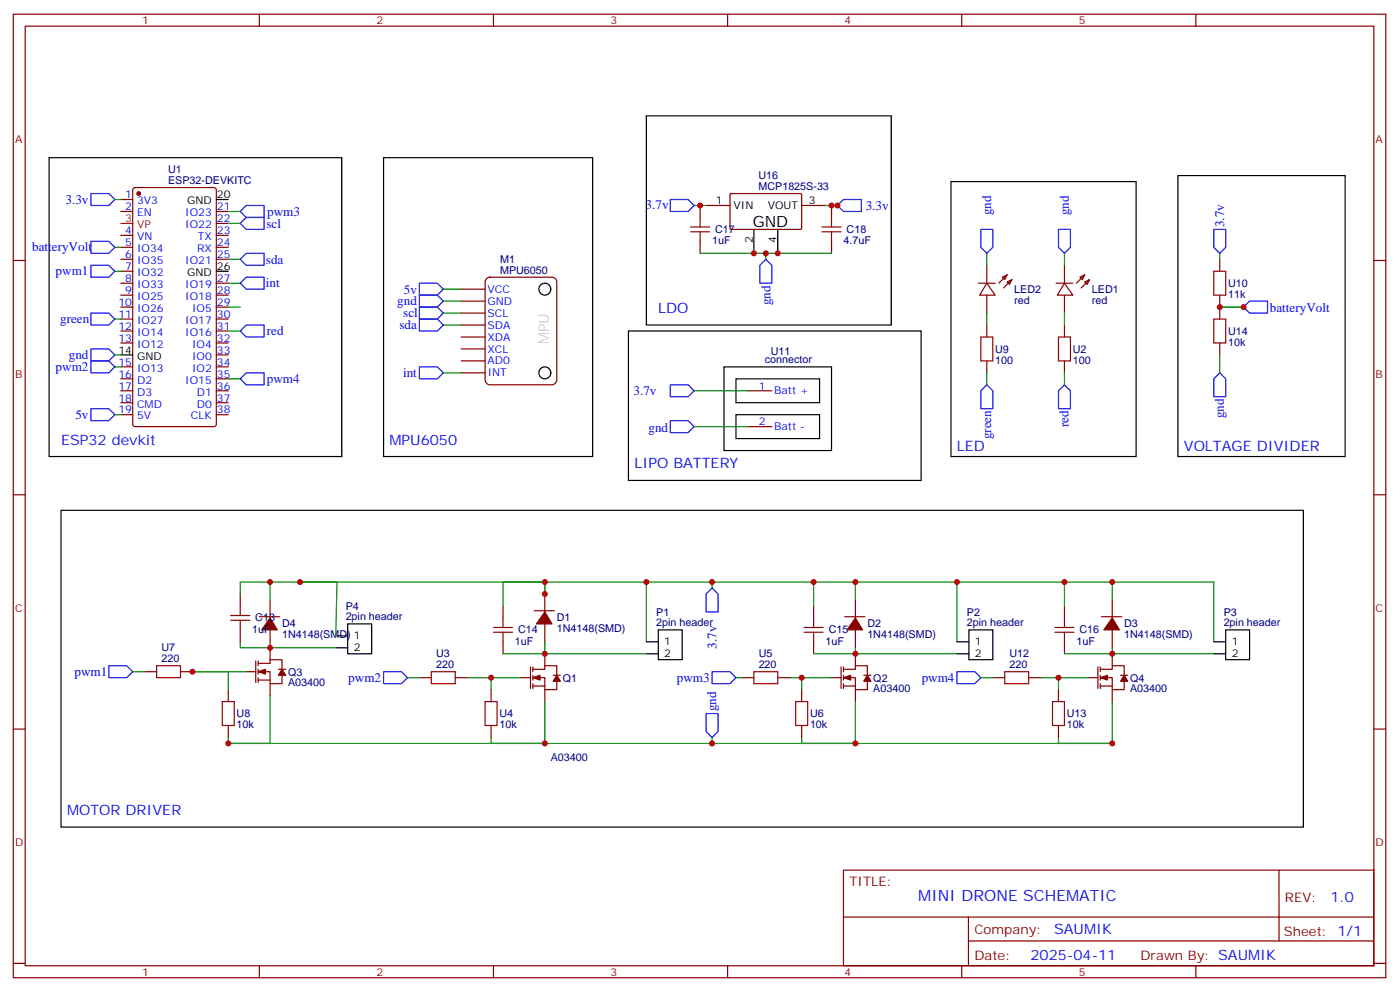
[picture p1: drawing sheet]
<svg xmlns="http://www.w3.org/2000/svg" width="413mm" height="292mm" viewBox="0 0 413 292" stroke-linecap="round" stroke-linejoin="round" font-family="sans-serif">
<g fill="none" stroke="#870000" stroke-width=".35">
<path d="M3.9 4.2h405.4v284.3h-405.4zM7.4 7.7h398.3v277.3h-398.3zM76.6 4.2v3.5M145.7 4.2v3.5M214.9 4.2v3.5M284 4.2v3.5M353.2 4.2v3.5M35.7 58.9h3.5M39.4 55.6l.5-.2h23.3l.6 .4 .1 69.4-.5 .7h-23.5l-.7-.5v-69.3zM215.6 57.3l.3-.2 20.7 .1 .1 .3v10l-.3 .2-20.6-.1-.2-.3zM3.9 76.9h3.5M35.7 62.4h3.5"/>
<path d="M35.7 69.5h3.5M35.7 73h3.5M35.7 76.5h3.5M63.9 62.4h3.5M63.9 69.5h3.5M63.9 73h3.5M63.9 76.5h3.5M63.9 65.9h3.5M206.8 60.6v3.6M206.8 71.2v3.6M208.5 60.6h7.1M236.7 60.6h7.1"/>
<path d="M245.6 60.6v3.6M245.6 71.2v3.6M291.4 78.3v5.3M314.4 78.3v5.3M360.2 76.5v3.5M405.7 76.9h3.6M35.7 80h3.5M35.7 83.6h3.5M35.7 87.1h3.5M35.7 90.6h3.5M35.7 94.2h3.5M35.7 97.7h3.5"/>
<path d="M63.9 83.6h3.5M63.9 87.1h3.5M63.9 90.6h3.5M63.9 94.2h3.5M63.9 97.7h3.5M136.2 85.3h7.1M136.2 88.9h7.1M136.2 92.4h7.1M136.2 95.9h7.1M136.2 99.4h7.1M289 83.6h4.9M291.4 83.6l2.5 3.5h-4.6z"/>
<path d="M291.4 87.1v5.3M291.4 95.9v3.5M296 81.8l1.4-.7-.7 1.4zM297.4 83.2l1.4-.7-.7 1.4zM297.4 81.1l-2.4 2.5M298.8 82.5l-2.4 2.5M311.9 83.6h4.9M314.4 83.6l2.4 3.5h-4.6zM314.4 87.1v5.3M314.4 95.9v3.5M318.9 81.8l1.5-.7-.7 1.4zM320.4 83.2l1.4-.7-.7 1.4z"/>
<path d="M320.4 81.1l-2.5 2.5M321.8 82.5l-2.5 2.5M360.2 87.1v7.1M35.7 101.2h3.5M35.7 108.3h3.5M35.7 111.8h3.5M35.7 115.3h3.5M35.7 118.9h3.5M63.9 101.2h3.5M63.9 108.3h3.5M63.9 111.8h3.5M63.9 115.3h3.5"/>
<path d="M63.9 118.9h3.5M63.9 104.7h3.5M136.2 103h7.1M136.2 106.5h7.1M136.2 110h7.1M220.9 115.3h7M291.4 106.5v3.5M314.4 106.5v3.5M360.2 101.2v3.5M35.7 122.4h3.5M63.9 122.4h3.5M220.9 125.9h7"/>
<path d="M3.9 146h3.5M405.7 146h3.6M70.9 175.3v3.5M79.8 177.1v5.3M148.6 178.8v3.6M160.9 175.3v5.3M240.3 178.8v3.6M252.6 177.1v5.3M314.4 178.8v3.6M328.5 177.1v5.3M42.7 198.2h3.5M53.3 198.2h3.5"/>
<path d="M70.9 185.9v3.5M72.7 198.2h2.8M75.5 195.1v6.3M76.2 198.2h3.6v3.6h3.5v-2.5M76.2 195.8h3.6v-1.1h3.5v2.8M76.2 195.1v1.4M76.2 197.5v1.4M76.2 200v1.4M76.6 182h6M79.8 185.9v8.8M82.2 197.5h2.1M123.9 200h3.5"/>
<path d="M134.4 200h3.6M148.6 189.4v3.5M153.8 200h2.9M156.7 196.8v6.4M157.4 200h3.5v3.5h3.5v-2.5M157.4 197.5h3.5v-1h3.5v2.8M157.4 196.8v1.4M157.4 199.3v1.4M157.7 180.2h6M160.9 184.1v5.3M160.9 192.9v3.6M163.4 199.3h2.1"/>
<path d="M219.1 200h3.5M229.7 200h3.5M240.3 189.4v3.5M245.6 200h2.8M248.4 196.8v6.4M249.1 200h3.5v3.5h3.6v-2.5M249.1 197.5h3.5v-1h3.6v2.8M249.1 196.8v1.4M249.1 199.3v1.4M249.4 182h6M252.6 185.9v5.3M252.6 192.9v3.6"/>
<path d="M255.1 199.3h2.1M293.2 200h3.5M303.8 200h3.5M314.4 189.4v3.5M321.4 200h2.8M324.2 196.8v6.4M324.9 200h3.6v3.5h3.5v-2.5M324.9 197.5h3.6v-1h3.5v2.8M324.9 196.8v1.4M324.9 199.3v1.4M325.3 182h6M328.5 185.9v5.3"/>
<path d="M328.5 192.9v3.6M330.9 199.3h2.2M3.9 215.2h3.5M67.4 203.5v3.5M67.4 214.1v3.5M76.2 200.7h3.6M79.8 201.8v3.5M145 203.5v3.5M145 214.1v3.5M157.4 201.8v1.4M157.4 202.5h3.5M160.9 203.5v3.5"/>
<path d="M236.7 203.5v3.5M236.7 214.1v3.5M249.1 202.5h3.5M249.1 201.8v1.4M252.6 203.5v3.5M312.6 203.5v3.5M312.6 214.1v3.5M324.9 202.5h3.6M324.9 201.8v1.4M328.5 203.5v3.5M405.7 215.2h3.6M249.1 256.8h156.6v28.2h-156.6z"/>
<path d="M377.7 256.8v20.9M249.1 270.6h156.5M286 277.7h119.6M286 270.6v14.1M3.9 284.3h3.5M76.6 285v3.5M145.7 285v3.5M214.9 285v3.5M284 285v3.5M353.2 285v3.5M405.7 284.3h3.6"/>
</g>
<g fill="#870000" stroke="#870000" stroke-width=".35">
<path d="M79.8 182.4l2.1 3.5h-4.6z"/>
<path d="M83.3 197.5l1 1.8h-2.1z"/>
<path d="M76.2 198.2l2.2-.7v1.4z"/>
<path d="M164.4 199.3l1.1 1.7h-2.1z"/>
<path d="M157.4 200l2.1-.7v1.4z"/>
<path d="M160.9 180.6l2.1 3.5h-4.6z"/>
<path d="M256.2 199.3l1 1.7h-2.1z"/>
<path d="M249.1 200l2.1-.7v1.4z"/>
<path d="M252.6 182.4l2.1 3.5h-4.5z"/>
<path d="M332 199.3l1.1 1.7h-2.2z"/>
<path d="M324.9 200l2.2-.7v1.4z"/>
<path d="M328.5 182.4l2.1 3.5h-4.6z"/>
<circle cx="41" cy="57.1" r=".53"/>
</g>
<path d="M35.7 65.9h3.5" fill="none" stroke="#f00" stroke-width=".35"/>
<g fill="none" stroke="#000" stroke-width=".35">
<path d="M190.9 34.2h72.3v61.7h-72.3zM14.5 46.5h86.4v88.2h-86.4zM63.9 58.9h3.5M113.3 46.5h61.7v88.2h-61.7zM280.8 53.6h54.7v81.1h-54.7zM347.9 51.8h49.4v82.9h-49.4zM222.6 67.7v7.1M229.7 67.7v7.1M63.9 80h3.5M185.6 97.7h86.4v44.1h-86.4zM35.7 104.7h3.5M213.8 108.3h31.8v24.7h-31.8z"/>
<path d="M217.3 111.8h24.7v7.1h-24.7zM217.3 122.4h24.7v7h-24.7zM18 150.6h366.9v93.5h-366.9zM99.2 187.6h3.5M99.2 191.2h3.5M102.7 184.1h7v8.8h-7zM190.9 189.4h3.5M190.9 192.9h3.5M194.4 185.9h7.1v8.8h-7.1zM282.6 189.4h3.5M282.6 192.9h3.5M286.1 185.9h7.1v8.8h-7.1z"/>
<path d="M358.5 189.4h3.5M358.5 192.9h3.5M362 185.9h7v8.8h-7z"/>
<circle cx="160.9" cy="85.3" r="1.76"/>
<circle cx="160.9" cy="110" r="1.76"/>
</g>
<g fill="none" stroke="#a10000" stroke-width=".35">
<path d="M203.9 68.4h5.7M203.9 67h5.7M206.8 64.2v2.8M206.8 68.4v2.8M242.7 68.4h5.7M242.7 67h5.7M245.6 64.2v2.8M245.6 68.4v2.8M289.7 99.4h3.5v7.1h-3.5zM312.6 99.4h3.5v7.1h-3.5zM358.5 80h3.5v7.1h-3.5zM358.5 94.2h3.5v7h-3.5z"/>
<path d="M70.9 178.8v2.8M46.2 196.5h7.1v3.5h-7.1zM68.1 183.1h5.7M68.1 181.6h5.7M70.9 183.1v2.8M127.4 198.2h7v3.6h-7zM145.7 186.6h5.7M145.7 185.2h5.7M148.6 182.4v2.8M148.6 186.6v2.8M222.6 198.2h7.1v3.6h-7.1zM237.5 186.6h5.6"/>
<path d="M237.5 185.2h5.6M240.3 182.4v2.8M240.3 186.6v2.8M296.7 198.2h7.1v3.6h-7.1zM311.5 186.6h5.7M311.5 185.2h5.7M314.4 182.4v2.8M314.4 186.6v2.8M65.7 207h3.5v7.1h-3.5zM143.3 207h3.5v7.1h-3.5zM235 207h3.5v7.1h-3.5zM310.8 207h3.6v7.1h-3.6z"/>
</g>
<g fill="none" stroke="#00f" stroke-width=".35">
<path d="M26.8 57.1h5.3l1.8 1.8-1.8 1.7h-5.3zM197.9 58.9h5.3l1.8 1.7-1.8 1.8h-5.3zM26.8 78.3h5.3l1.8 1.7-1.8 1.8h-5.3zM26.8 71.2h5.3l1.8 1.8-1.8 1.8h-5.3zM70.9 65.9l1.8-1.7h5.3v3.5h-5.3zM70.9 76.5l1.8-1.7h5.3v3.5h-5.3zM70.9 62.4l1.8-1.8h5.3v3.6h-5.3zM226.2 76.5l1.7 1.8v5.3h-3.5v-5.3zM247.3 60.6l1.8-1.7h5.3v3.5h-5.3zM289.7 67.7h3.5v5.3l-1.8 1.8-1.7-1.8zM312.6 67.7h3.5v5.3l-1.7 1.8-1.8-1.8zM358.5 67.7h3.5v5.3l-1.8 1.8-1.7-1.8z"/>
<path d="M26.8 92.4h5.3l1.8 1.8-1.8 1.7h-5.3zM70.9 97.7l1.8-1.8h5.3v3.5h-5.3zM70.9 83.6l1.8-1.8h5.3v3.5h-5.3zM123.9 83.6h5.3l1.7 1.7-1.7 1.8h-5.3zM123.9 87.1h5.3l1.7 1.8-1.7 1.7h-5.3zM123.9 94.2h5.3l1.7 1.7-1.7 1.8h-5.3zM123.9 90.6h5.3l1.7 1.8-1.7 1.8h-5.3zM369 88.9h5.3v3.5h-5.3l-1.7-1.8zM26.8 103h5.3l1.8 1.7-1.8 1.8h-5.3zM26.8 106.5h5.3l1.8 1.8-1.8 1.7h-5.3zM70.9 111.8l1.8-1.8h5.3v3.6h-5.3zM123.9 108.3h5.3l1.7 1.7-1.7 1.8h-5.3z"/>
<path d="M197.9 113.6h5.3l1.8 1.7-1.8 1.8h-5.3zM289.7 115.3l1.7-1.7 1.8 1.7v5.3h-3.5zM314.4 113.6l1.7 1.7v5.3h-3.5v-5.3zM360.2 110l1.8 1.8v5.3h-3.5v-5.3zM26.8 120.6h5.3l1.8 1.8-1.8 1.7h-5.3zM197.9 124.1h5.3l1.8 1.8-1.8 1.8h-5.3zM210.3 173.5l1.8 1.8v5.3h-3.6v-5.3zM32.1 196.5h5.3l1.8 1.7-1.8 1.8h-5.3zM113.3 198.2h5.3l1.7 1.8-1.7 1.8h-5.3zM210.3 198.2h5.3l1.7 1.8-1.7 1.8h-5.3zM282.6 198.2h5.3l1.8 1.8-1.8 1.8h-5.3zM208.5 210.6h3.6v5.3l-1.8 1.7-1.8-1.7z"/>
</g>
<g fill="none" stroke="#008700" stroke-width=".35">
<path d="M33.9 58.9h1.8M33.9 73h1.8M67.4 65.9h3.5M67.4 76.5h3.5M67.4 62.4h3.5M205 60.6h3.5M206.8 74.8h38.8M226.2 74.8v1.7M243.8 60.6h3.5M291.4 74.8v3.5M314.4 74.8v3.5M360.2 74.8v1.7"/>
<path d="M33.9 80h1.8M33.9 94.2h1.8M67.4 90.6h3.5M67.4 97.7h3.5M67.4 83.6h3.5M130.9 95.9h5.3M130.9 92.4h5.3M130.9 88.9h5.3M130.9 85.3h5.3M291.4 92.4v3.5M314.4 92.4v3.5M360.2 90.6h7.1"/>
<path d="M33.9 104.7h1.8M33.9 108.3h1.8M67.4 111.8h3.5M130.9 110h5.3M205 115.3h15.9M291.4 110v3.6M314.4 110v3.6M360.2 104.7v5.3M33.9 122.4h1.8M205 125.9h15.9M79.8 177.1v-5.3h278.7v17.6M79.8 171.8h-8.9v3.5"/>
<path d="M88.6 171.8h10.9l-.3 15.8M160.9 171.8v3.5v-3.5h-12.3v7M190.9 171.8v17.6M210.3 171.8v1.7M240.3 171.8v7M252.6 171.8v5.3M282.6 171.8v17.6M314.4 171.8v7M328.5 171.8v5.3M39.2 198.2h3.5M70.9 189.4v1.8h28.3M72.7 198.2h-15.9h10.6v5.3"/>
<path d="M120.3 200h3.6M138 200h15.8M145 200v3.5M148.6 192.9h12.3M160.9 189.4v3.5h30M217.3 200h1.8M233.2 200h12.4M236.7 200v3.5M240.3 192.9h12.3M252.6 191.2v1.7h30M289.7 200h3.5M307.3 200h14.1"/>
<path d="M312.6 200v3.5M314.4 192.9h14.1M328.5 191.2v1.7h30M67.4 217.6v1.8M67.4 219.4h261.1M79.8 205.3v14.1h-12.4M160.9 207v12.4h-15.9v-1.8M210.3 217.6v1.8M252.6 207v12.4h-15.9v-1.8M328.5 207v12.4h-15.9v-1.8"/>
</g>
<path d="M143.6 82.4l1.1-.6h18.3a1.41 1.41 0 0 1 1.4 1.4v28.9a1.51 1.51 0 0 1-1.4 1.5h-18.3a1.51 1.51 0 0 1-1.4-1.5v-28.9z" fill="none" stroke="#800000" stroke-width=".35"/>
<g fill="#c00">
<circle cx="360.2" cy="90.6" r=".88"/>
<circle cx="67.4" cy="219.4" r=".88"/>
<circle cx="160.9" cy="219.4" r=".88"/>
<circle cx="145" cy="200" r=".88"/>
<circle cx="160.9" cy="192.9" r=".88"/>
<circle cx="252.6" cy="219.4" r=".88"/>
<circle cx="236.7" cy="200" r=".88"/>
<circle cx="252.6" cy="192.9" r=".88"/>
<circle cx="312.6" cy="200" r=".88"/>
<circle cx="328.5" cy="192.9" r=".88"/>
<circle cx="160.9" cy="171.8" r=".88"/>
<circle cx="190.9" cy="171.8" r=".88"/>
<circle cx="252.6" cy="171.8" r=".88"/>
<circle cx="282.6" cy="171.8" r=".88"/>
<circle cx="328.5" cy="171.8" r=".88"/>
<circle cx="210.3" cy="171.8" r=".88"/>
<circle cx="328.5" cy="219.4" r=".88"/>
<circle cx="210.3" cy="219.4" r=".88"/>
<circle cx="160.9" cy="175.3" r=".88"/>
<circle cx="240.3" cy="171.8" r=".88"/>
<circle cx="314.4" cy="171.8" r=".88"/>
<circle cx="222.6" cy="74.8" r=".88"/>
<circle cx="229.7" cy="74.8" r=".88"/>
<circle cx="206.8" cy="60.6" r=".88"/>
<circle cx="226.2" cy="74.8" r=".88"/>
<circle cx="245.6" cy="60.6" r=".88"/>
<circle cx="247.3" cy="60.6" r=".88"/>
<circle cx="367.3" cy="90.6" r=".88"/>
<circle cx="79.8" cy="191.2" r=".88"/>
<circle cx="79.8" cy="171.8" r=".88"/>
<circle cx="56.8" cy="198.2" r=".88"/>
<circle cx="88.6" cy="171.8" r=".88"/>
</g>
<text font-size="4.6" x="222.3" y="67">GND</text>
<text font-size="4.6" fill="#00f" x="271.2" y="265.8">MINI DRONE SCHEMATIC</text>
<g font-size="4.2" fill="#00f">
<text x="194.4" y="92.4">LDO</text>
<text x="18" y="131.2">ESP32 devkit</text>
<text x="115" y="131.2">MPU6050</text>
<text x="282.6" y="133">LED</text>
<text x="349.6" y="133">VOLTAGE DIVIDER</text>
<text x="187.4" y="138.3">LIPO BATTERY</text>
<text x="19.8" y="240.6">MOTOR DRIVER</text>
<text x="392.9" y="266">1.0</text>
<text x="311.3" y="275.6">SAUMIK</text>
<text x="304.3" y="283.4">2025-04-11</text>
</g>
<text font-size="4.2" fill="#ccc" x="162" y="101.6" transform="rotate(-90 162 101.6)">MPU</text>
<g font-size="3.9" fill="#00f">
<text x="19.3" y="60.1">3.3v</text>
<text x="78.9" y="63.7">pwm3</text>
<text x="190.7" y="61.8">3.7v</text>
<text x="255.7" y="62">3.3v</text>
<text x="292.7" y="63.5" transform="rotate(-90 292.7 63.5)">gnd</text>
<text x="315.7" y="63.5" transform="rotate(-90 315.7 63.5)">gnd</text>
<text x="78.7" y="67.3">scl</text>
<text x="361.5" y="67.1" transform="rotate(-90 361.5 67.1)">3.7v</text>
<text x="9.5" y="74.2">batteryVolt</text>
<text x="78.5" y="77.9">sda</text>
<text x="16.4" y="81.3">pwm1</text>
<text x="78.5" y="84.8">int</text>
<text x="119.3" y="86.7">5v</text>
<text x="17.8" y="95.4">green</text>
<text x="117.3" y="90.1">gnd</text>
<text x="119.1" y="93.6">scl</text>
<text x="227.6" y="90.2" transform="rotate(-90 227.6 90.2)">gnd</text>
<text x="375" y="91.9">batteryVolt</text>
<text x="78.8" y="98.9">red</text>
<text x="118" y="97.2">sda</text>
<text x="20.3" y="106">gnd</text>
<text x="16.4" y="109.5">pwm2</text>
<text x="78.8" y="113.1">pwm4</text>
<text x="119" y="111.3">int</text>
<text x="187.1" y="116.6">3.7v</text>
<text x="22.3" y="123.6">5v</text>
<text x="361.4" y="123.4" transform="rotate(-90 361.4 123.4)">gnd</text>
<text x="191.5" y="127.3">gnd</text>
<text x="292.7" y="129.7" transform="rotate(-90 292.7 129.7)">green</text>
<text x="315.6" y="126.1" transform="rotate(-90 315.6 126.1)">red</text>
<text x="211.6" y="191.4" transform="rotate(-90 211.6 191.4)">3.7v</text>
<text x="22" y="199.4">pwm1</text>
<text x="102.9" y="201.2">pwm2</text>
<text x="199.9" y="201.2">pwm3</text>
<text x="272.2" y="201.2">pwm4</text>
<text x="211.5" y="209.9" transform="rotate(-90 211.5 209.9)">gnd</text>
</g>
<g font-size="3.9" fill="#800">
<text x="250.9" y="261.4">TITLE:</text>
<text x="379.5" y="266">REV:</text>
<text x="287.8" y="275.6">Company:</text>
<text x="379.1" y="276.2">Sheet: 1/1</text>
<text x="287.8" y="283.2">Date:</text>
<text x="336.8" y="283.3">Drawn By: SAUMIK</text>
</g>
<g font-size="3.2" fill="#800">
<text x="42" y="7.2">1</text>
<text x="111.2" y="7.2">2</text>
<text x="180.3" y="7.2">3</text>
<text x="249.4" y="7.2">4</text>
<text x="318.6" y="7.2">5</text>
<text x="4.4" y="42.3">A</text>
<text x="406.3" y="42.3">A</text>
<text x="4.4" y="111.4">B</text>
<text x="406.3" y="111.4">B</text>
<text x="4.4" y="180.6">C</text>
<text x="406.3" y="180.6">C</text>
<text x="4.4" y="249.7">D</text>
<text x="406.3" y="249.7">D</text>
<text x="42" y="288">1</text>
<text x="111.2" y="288">2</text>
<text x="180.3" y="288">3</text>
<text x="249.4" y="288">4</text>
<text x="318.6" y="288">5</text>
</g>
<g font-size="3.2" fill="#000080">
<text x="49.6" y="51.1">U1</text>
<text x="224" y="52.8">U16</text>
<text x="49.6" y="54.2">ESP32-DEVKITC</text>
<text x="224" y="56">MCP1825S-33</text>
<text x="211.2" y="68.6">C17</text>
<text x="250" y="68.6">C18</text>
<text x="147.7" y="77.6">M1</text>
<text x="210.3" y="72">1uF</text>
<text x="249.1" y="72">4.7uF</text>
<text x="147.7" y="80.8">MPU6050</text>
<text x="299.5" y="89.7">red</text>
<text x="299.5" y="86.5">LED2</text>
<text x="322.5" y="89.7">red</text>
<text x="322.5" y="86.5">LED1</text>
<text x="362.7" y="87.9">11k</text>
<text x="362.7" y="84.7">U10</text>
<text x="362.7" y="98.8">U14</text>
<text x="225.9" y="107.2">connector</text>
<text x="227.6" y="104.7">U11</text>
<text x="293.9" y="107.3">100</text>
<text x="293.9" y="104.1">U9</text>
<text x="316.8" y="107.3">100</text>
<text x="316.8" y="104.1">U2</text>
<text x="362.7" y="102">10k</text>
<text x="102.1" y="179.9">P4</text>
<text x="75.4" y="183.3">C13</text>
<text x="83.3" y="185.2">D4</text>
<text x="102.1" y="183.1">2pin header</text>
<text x="164.4" y="183.4">D1</text>
<text x="193.8" y="184.8">2pin header</text>
<text x="193.8" y="181.6">P1</text>
<text x="256.2" y="185.2">D2</text>
<text x="285.5" y="184.8">2pin header</text>
<text x="285.5" y="181.6">P2</text>
<text x="332" y="185.2">D3</text>
<text x="361.4" y="184.8">2pin header</text>
<text x="361.4" y="181.6">P3</text>
<text x="74.5" y="186.7">1uF</text>
<text x="83.3" y="188.3">1N4148(SMD)</text>
<text x="152.1" y="190.2">1uF</text>
<text x="153" y="186.8">C14</text>
<text x="164.4" y="186.6">1N4148(SMD)</text>
<text x="243.8" y="190.2">1uF</text>
<text x="244.7" y="186.8">C15</text>
<text x="256.2" y="188.3">1N4148(SMD)</text>
<text x="317.9" y="190.2">1uF</text>
<text x="318.8" y="186.8">C16</text>
<text x="332" y="188.3">1N4148(SMD)</text>
<text x="47.7" y="195.4">220</text>
<text x="47.7" y="192.2">U7</text>
<text x="128.8" y="197.2">220</text>
<text x="128.8" y="194">U3</text>
<text x="224.1" y="197.2">220</text>
<text x="224.1" y="194">U5</text>
<text x="298.1" y="197.2">220</text>
<text x="298.1" y="194">U12</text>
<text x="85.1" y="202.6">A03400</text>
<text x="85.1" y="199.4">Q3</text>
<text x="166.2" y="201.1">Q1</text>
<text x="257.9" y="201.1">Q2</text>
<text x="333.8" y="201.1">Q4</text>
<text x="257.9" y="204.4">A03400</text>
<text x="333.8" y="204.4">A03400</text>
<text x="69.9" y="214.9">10k</text>
<text x="69.9" y="211.7">U8</text>
<text x="147.5" y="214.9">10k</text>
<text x="147.5" y="211.7">U4</text>
<text x="239.2" y="214.9">10k</text>
<text x="239.2" y="211.7">U6</text>
<text x="315.1" y="214.9">10k</text>
<text x="315.1" y="211.7">U13</text>
<text x="162.7" y="224.7">A03400</text>
</g>
<g font-size="3.2" fill="#00f">
<text x="37" y="58.5">1</text>
<text x="37" y="62.1">2</text>
<text x="40.5" y="60.3">3V3</text>
<text x="40.5" y="63.8">EN</text>
<text x="54.7" y="63.8">IO23</text>
<text x="64.1" y="62.1">21</text>
<text x="64.1" y="65.6">22</text>
<text x="37" y="69.1">4</text>
<text x="40.5" y="70.9">VN</text>
<text x="54.7" y="67.3">IO22</text>
<text x="58.5" y="70.9">TX</text>
<text x="64.1" y="69.1">23</text>
<text x="37" y="72.6">5</text>
<text x="37" y="76.2">6</text>
<text x="40.5" y="74.4">IO34</text>
<text x="40.5" y="77.9">IO35</text>
<text x="54.7" y="77.9">IO21</text>
<text x="58.2" y="74.4">RX</text>
<text x="64.1" y="72.6">24</text>
<text x="64.1" y="76.2">25</text>
<text x="37" y="79.7">7</text>
<text x="37" y="83.2">8</text>
<text x="40.5" y="81.5">IO32</text>
<text x="64.1" y="83.2">27</text>
<text x="37" y="86.7">9</text>
<text x="40.5" y="85">IO33</text>
<text x="40.5" y="88.5">IO25</text>
<text x="54.7" y="85">IO19</text>
<text x="54.7" y="88.5">IO18</text>
<text x="64.1" y="86.7">28</text>
<text x="144" y="89.9">GND</text>
<text x="144" y="86.4">VCC</text>
<text x="35" y="90.3">10</text>
<text x="35" y="93.8">11</text>
<text x="40.5" y="92">IO26</text>
<text x="40.5" y="95.6">IO27</text>
<text x="54.7" y="95.6">IO17</text>
<text x="56.7" y="92">IO5</text>
<text x="64.1" y="90.3">29</text>
<text x="64.1" y="93.8">30</text>
<text x="144" y="93.4">SCL</text>
<text x="35" y="97.3">12</text>
<text x="35" y="100.9">13</text>
<text x="40.5" y="99.1">IO14</text>
<text x="54.7" y="99.1">IO16</text>
<text x="64.1" y="97.3">31</text>
<text x="64.1" y="100.9">32</text>
<text x="144" y="97">SDA</text>
<text x="144" y="100.5">XDA</text>
<text x="35" y="107.9">15</text>
<text x="40.5" y="102.6">IO12</text>
<text x="56.7" y="102.6">IO4</text>
<text x="56.7" y="106.2">IO0</text>
<text x="64.1" y="104.4">33</text>
<text x="64.1" y="107.9">34</text>
<text x="144" y="104">XCL</text>
<text x="144" y="107.6">AD0</text>
<text x="35" y="111.4">16</text>
<text x="40.5" y="109.7">IO13</text>
<text x="40.5" y="113.2">D2</text>
<text x="54.7" y="113.2">IO15</text>
<text x="56.7" y="109.7">IO2</text>
<text x="64.1" y="111.4">35</text>
<text x="144" y="111">INT</text>
<text x="35" y="115">17</text>
<text x="35" y="118.5">18</text>
<text x="40.5" y="116.7">D3</text>
<text x="58.1" y="116.7">D1</text>
<text x="64.1" y="115">36</text>
<text x="64.1" y="118.5">37</text>
<text x="224.1" y="115">1</text>
<text x="228.6" y="116.4">Batt +</text>
<text x="35" y="122">19</text>
<text x="40.5" y="120.3">CMD</text>
<text x="40.5" y="123.8">5V</text>
<text x="56.4" y="123.8">CLK</text>
<text x="58.1" y="120.3">D0</text>
<text x="64.1" y="122">38</text>
<text x="224.1" y="125.6">2</text>
<text x="228.6" y="127">Batt -</text>
</g>
<g font-size="3.2">
<text x="64.1" y="58.5">20</text>
<text x="55.3" y="60.3">GND</text>
<text x="211.4" y="60.3">1</text>
<text x="216.6" y="61.7">VIN</text>
<text x="226.7" y="61.7">VOUT</text>
<text x="238.9" y="60.3">3</text>
<text x="222.3" y="71.8" transform="rotate(-90 222.3 71.8)">2</text>
<text x="229.3" y="71.8" transform="rotate(-90 229.3 71.8)">4</text>
<text x="55.3" y="81.5">GND</text>
<text x="64.1" y="79.7">26</text>
<text x="35" y="104.4">14</text>
<text x="40.5" y="106.2">GND</text>
<text x="104.5" y="188.7">1</text>
<text x="196.2" y="190.5">1</text>
<text x="287.9" y="190.5">1</text>
<text x="363.7" y="190.5">1</text>
<text x="104.5" y="192.2">2</text>
<text x="196.2" y="194">2</text>
<text x="287.9" y="194">2</text>
<text x="363.7" y="194">2</text>
</g>
<g font-size="3.2" fill="#f00">
<text x="37" y="65.6">3</text>
<text x="40.5" y="67.3">VP</text>
</g>
</svg>
